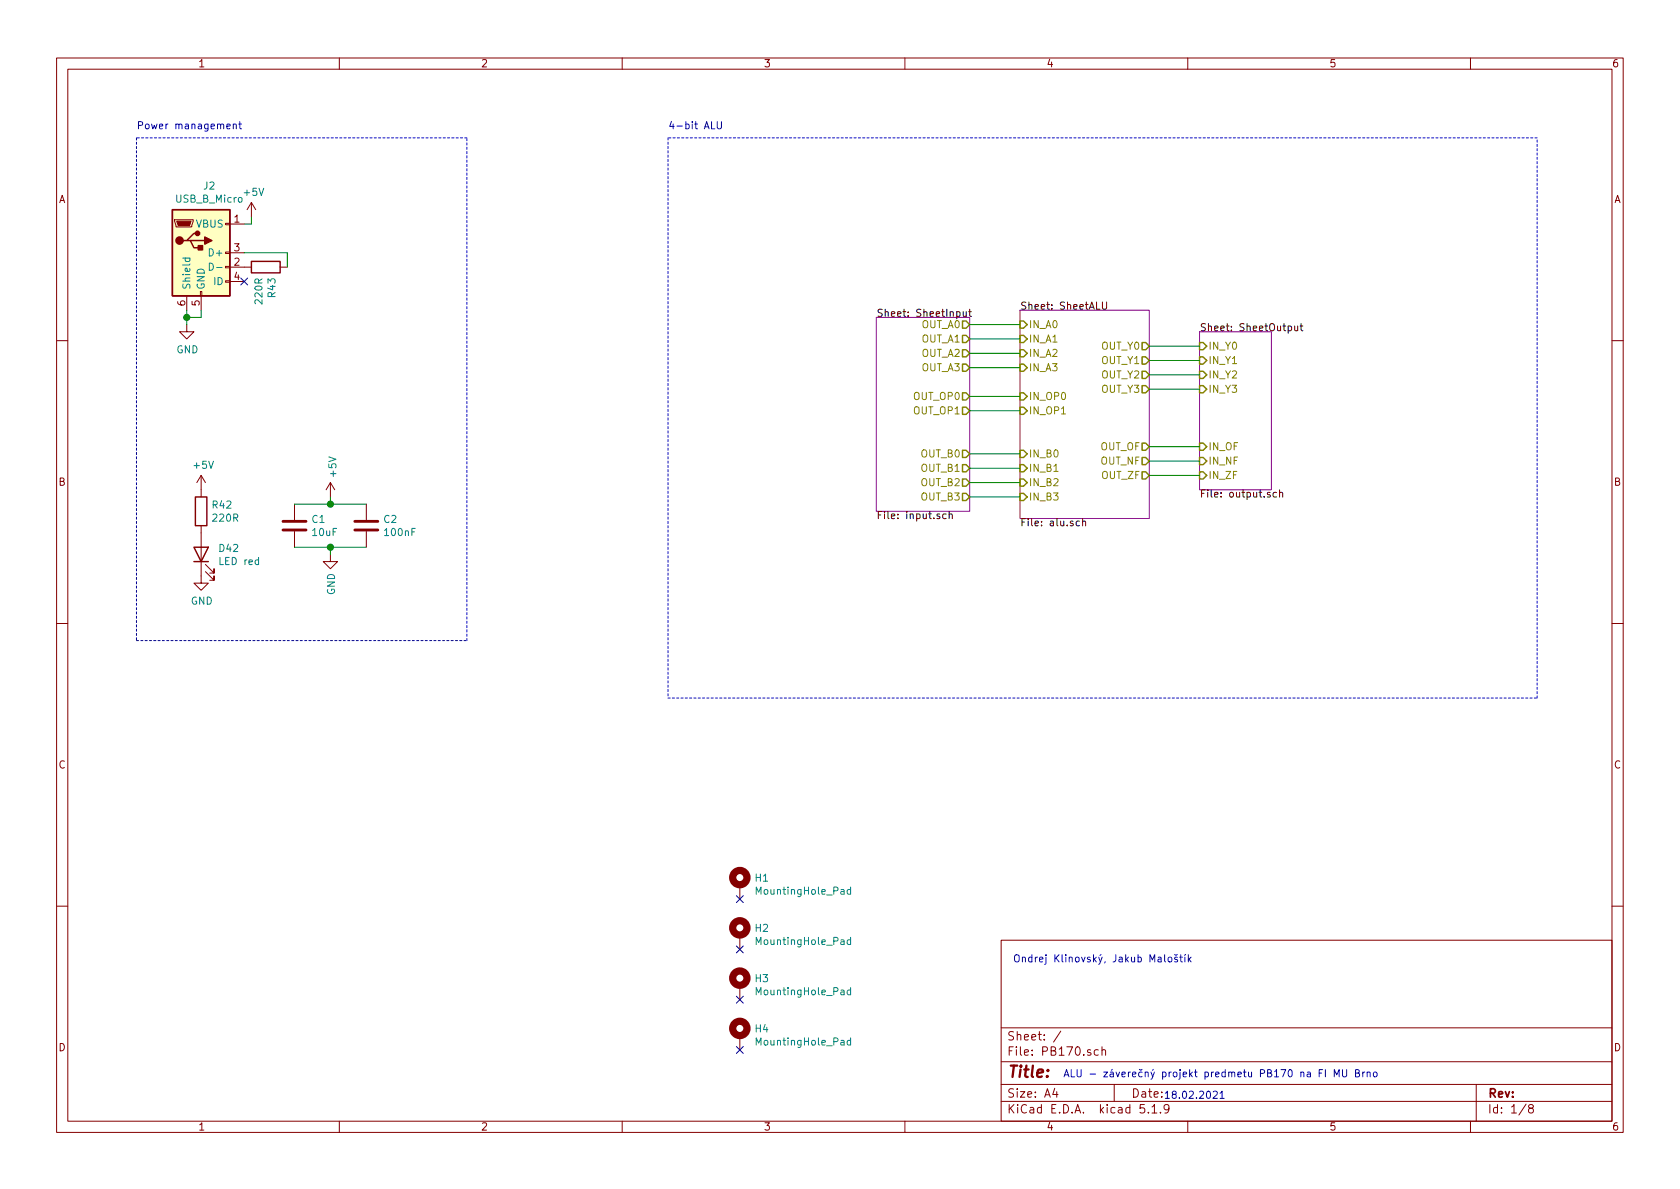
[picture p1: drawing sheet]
<svg xmlns="http://www.w3.org/2000/svg" width="297mm" height="210mm" viewBox="0 0 297 210" stroke-linecap="round" stroke-linejoin="round" font-family="sans-serif">
<g fill="none" stroke="#840000" stroke-width=".18">
<path d="M10 10.3h277v189.9h-277zM12 12.2h273v186.1h-273zM60 10.3v1.9M110 10.3v1.9M160 10.3v1.9M210 10.3v1.9M260 10.3v1.9M30.9 38.9h3.3v.2l-.3 1h-2.8zM39.9 39.5h.7v.2h-.7zM40.6 39.6h2.6M44.4 35.8l-.7 1.3M44.4 35.8v2.5"/>
<path d="M44.4 35.8l.8 1.3M33 57.4v1.3h1.3l-1.3 1.2-1.3-1.2h1.3M33 52.3v2.6M35.4 51.6h.3v.7h-.3zM35.6 52.3v2.6M39.9 49.7h.7v.2h-.7zM39.9 47.1h.7v.3h-.7zM39.9 44.6h.7v.2h-.7zM40.6 47.2h3.8M40.6 44.7h2.6M40.6 49.8h2.6M49.5 47.2h1.3"/>
<path d="M10 60.2h2M285 60.2h2M35.6 93v10.1h1.2l-1.2 1.3-1.3-1.3h1.3M35.6 84.1v3.8M35.6 84.1l-.8 1.2M35.6 84.1l.7 1.2M36.3 99.8l1.5 1.5v-.7v.7h-.7M52.1 89.1v2.8M52.1 94v2.8M58.4 98v1.3h1.3l-1.3 1.3-1.3-1.3h1.3M58.4 85.3l-.7 1.3M58.4 85.3v2.6"/>
<path d="M58.4 85.3l.8 1.3M64.8 89.1v2.8M64.8 94v2.8M10 110.3h2M36.3 101.1l1.5 1.5v-.8v.8h-.7M285 110.3h2M130.8 156.5v2.5M10 160.2h2M130.8 165.3v2.6M130.8 174.2v2.6M177 166.3h108v32h-108zM285 160.2h2"/>
<path d="M60 198.3v1.9M110 198.3v1.9M130.8 183.1v2.6M160 198.3v1.9M177 194.8h108M177 191.8h108M177 187.8h108M177 181.8h108M186.5 192.5l-.4 1h1M186.8 193v1M187.6 182.3l-1.3 2M194.2 185.7l-.4-.1-.3 .3v.6l.3 .1 .4-.1"/>
<path d="M194.8 185.7l.2-.1 .4 .1 .1 .9M194.8 185.1v1.5M197 191.8v3M202.3 195.3h-.7l-.1 .7 .3-.1 .5 .1 .1 .2-.1 .5-.2 .1-.6-.1M203 196.7v.1M203.7 195.8l.4-.5v1.5M203.7 196.8h.8M205.2 196.7v.1M206.7 196l-.1 .2a.48 .48 0 0 1-.7-.1v-.6a.48 .48 0 0 1 .7-.1v.1a1.19 1.19 0 0 1-.2 1.2l-.4 .1M210 198.3v1.9M260 198.3v1.9M261 191.8v6.5"/>
<path d="M269.8 195.2l-1.2 2M270.6 196l-.3-.2v-.2l.3-.3h.2l.3 .3-.1 .2-.6 .2a.48 .48 0 0 0-.1 .7l.3 .1 .4-.1a.48 .48 0 0 0-.2-.7"/>
</g>
<path d="M154.9 56.1h16.5v34.3h-16.5zM180.3 54.9h22.9v36.8h-22.9zM212.1 58.7h12.7v27.9h-12.7z" fill="none" stroke="#840084" stroke-width=".18"/>
<g fill="none" stroke="#000" stroke-width=".18">
<path d="M169.2 55.2l.3-.1 .2 .2-.1 .6h-.4M170.3 55.1l.1 .8 .3 .1 .1-.2M170.8 55.1v.9M171.3 55.1h.5M171.4 54.7v1.1l.4 .2M194.9 53.4v1.1l.2 .2 .4-.1 .2-.1v-1.1M227.8 57.7h.3l.3 .2-.2 .5h-.4M228.9 57.7l.1 .7 .3 .1 .1-.1M229.4 57.7v.8M229.9 57.7h.5M230 57.2v1.1l.4 .2M167.3 90.9h-.4l-.2 .2 .1 .6h.5"/>
<path d="M167.8 91l.2-.1h.3l.1 .8M167.8 90.4v1.3M190.9 92.2l-.4-.1-.2 .3 .1 .5h.5M191.4 92.3l.2-.2 .3 .1v.8M191.4 91.7v1.3M224.6 87.1h-.3l-.2 .1v.2l.5 .1v.4h-.5M225.7 87.1h-.4l-.2 .2 .1 .6h.5M226.2 87.2l.2-.1h.3l.1 .8M226.2 86.6v1.3"/>
</g>
<g fill="none" stroke="#848400" stroke-width=".25">
<path d="M170.2 56.8h.6l.6 .6-.6 .6h-.6zM170.2 59.3h.6l.6 .6-.6 .7h-.6zM180.3 56.8h.7l.6 .6-.6 .6h-.7zM180.3 59.3h.7l.6 .6-.6 .7h-.7zM170.2 61.8h.6l.6 .7-.6 .6h-.6zM170.2 64.4h.6l.6 .6-.6 .7h-.6zM170.2 69.5h.6l.6 .6-.6 .6h-.6zM170.2 72h.6l.6 .6-.6 .7h-.6zM170.2 79.6h.6l.6 .7-.6 .6h-.6zM180.3 79.6h.7l.6 .7-.6 .6h-.7zM180.3 61.8h.7l.6 .7-.6 .6h-.7zM180.3 64.4h.7l.6 .6-.6 .7h-.7z"/>
<path d="M180.3 69.5h.7l.6 .6-.6 .6h-.7zM180.3 72h.7l.6 .6-.6 .7h-.7zM201.9 60.6h.7l.6 .6-.6 .6h-.7zM201.9 63.1h.7l.6 .6-.6 .7h-.7zM201.9 65.7h.7l.6 .6-.6 .6h-.7zM201.9 68.2h.7l.6 .6-.6 .7h-.7zM201.9 78.4h.7l.6 .6-.6 .6h-.7zM212.1 60.6h.6l.7 .6-.7 .6h-.6zM212.1 63.1h.6l.7 .6-.7 .7h-.6zM212.1 65.7h.6l.7 .6-.7 .6h-.6zM212.1 68.2h.6l.7 .6-.7 .7h-.6zM212.1 78.4h.6l.7 .6-.7 .6h-.6z"/>
<path d="M170.2 82.2h.6l.6 .6-.6 .6h-.6zM170.2 84.7h.6l.6 .6-.6 .7h-.6zM170.2 87.2h.6l.6 .7-.6 .6h-.6zM180.3 82.2h.7l.6 .6-.6 .6h-.7zM180.3 84.7h.7l.6 .6-.6 .7h-.7zM180.3 87.2h.7l.6 .7-.6 .6h-.7zM201.9 80.9h.7l.6 .6-.6 .7h-.7zM201.9 83.4h.7l.6 .7-.6 .6h-.7zM212.1 80.9h.6l.7 .6-.7 .7h-.6zM212.1 83.4h.6l.7 .7-.7 .6h-.6z"/>
</g>
<path d="M186.3 83.4h.8" fill="none" stroke="#848400" stroke-width=".18"/>
<path d="M30.5 37.1h10.1v15.2h-10.1zM33 42.5h.7l.6 1.3h1.3M33.7 42.5h2.5M34.9 41.3h-.6l-1.3 1.2h-.6M44.4 46.2h5.1v2.1h-5.1zM34.3 96.8h2.5l-1.2 2.5zM34.3 99.3h2.5M34.5 87.9h2.1v5.1h-2.1z" fill="none" stroke="#840000" stroke-width=".25"/>
<path d="M30.5 37.1h10.1v15.2h-10.1z" fill="#ffffc2" stroke="#ffffc2" stroke-width=".18"/>
<g fill="#840000" stroke="#840000" stroke-width=".25">
<path d="M35.1 43.4h.7v.8h-.7z"/>
<path d="M36.2 41.9l1.3 .6-1.3 .7z"/>
<circle cx="31.7" cy="42.5" r=".63"/>
<circle cx="34.9" cy="41.3" r=".38"/>
</g>
<path d="M31.2 39.1h2.6l-.3 .8h-2z" fill="#840000" stroke="#840000" stroke-width=".18"/>
<path d="M32.3 45.6h1.3M32.8 45.6l-.1 .4 .3 .2 .5-.1v-.5M37 46.5a.64 .64 0 0 1 .7 .7 .64 .64 0 0 1-.7 .6zM38.3 47.3h.9M150.4 157.3h-.4l-.2 .2 .1 .6h.5M150.4 156.9v1.2M150.4 175.1h-.4l-.2 .2 .1 .6h.5M150.4 166.2h-.4l-.2 .2 .1 .6h.5M150.4 165.8v1.2M150.4 174.6v1.3M150.4 184h-.4l-.2 .2 .1 .6h.5M150.4 183.5v1.3" fill="none" stroke="#008484" stroke-width=".18"/>
<g fill="none" stroke="#840000" stroke-width="1.3">
<circle cx="130.8" cy="155.2" r="1.27"/>
<circle cx="130.8" cy="173" r="1.27"/>
<circle cx="130.8" cy="164.1" r="1.27"/>
<circle cx="130.8" cy="181.9" r="1.27"/>
</g>
<path d="M50 93.7h4.1M50 92.2h4.1M62.7 93.7h4.1M62.7 92.2h4.1" fill="none" stroke="#840000" stroke-width=".51"/>
<path d="M24.1 24.4v88.9M82.5 24.4h-58.4M118.1 24.4v99M271.8 24.4h-153.7M24.1 113.3h58.4M82.5 113.3v-88.9M118.1 123.4h153.7M271.8 123.4v-99" fill="none" stroke="#0000c2" stroke-width=".18" stroke-dasharray=".4 .4"/>
<g fill="none" stroke="#008400" stroke-width=".18">
<path d="M44.4 38.3v1.3h-1.2M33 54.9v2.5M35.6 54.9v1.2h-2.6M43.2 44.7h7.6v2.5M171.4 59.9h8.9M171.4 57.4h8.9M171.4 72.6h8.9M171.4 70.1h8.9M171.4 65h8.9M171.4 62.5h8.9M203.2 61.2h8.9M203.2 66.3h8.9"/>
<path d="M203.2 68.8h8.9M203.2 79h8.9M203.2 63.7h8.9M52.1 89.1h12.7M52.1 96.8h12.7M58.4 87.9v1.2M58.4 96.8v1.2M171.4 82.8h8.9M171.4 80.3h8.9M171.4 85.3h8.9M171.4 87.9h8.9M203.2 84.1h8.9"/>
<path d="M203.2 81.5h8.9"/>
</g>
<g fill="none" stroke="#0000c2" stroke-width=".18">
<path d="M40.1 22.3l.6-.1-.1-.2-.3-.1-.2 .2 .1 .6h.4M41.2 22.1l.2-.2 .3 .1 .1 .8M41.2 21.9v.9M42.2 21.9h.5M42.4 21.5v1.1l.3 .2M125.8 21.5v1.3h.6M126.8 21.5v1l.3 .3 .3-.1 .2-.2v-1M204.8 169.3h.5v.8M205.3 169.6h-.4l-.2 .2 .1 .2h.5M205.9 168.8v1.1l.2 .2M206.6 169.4l.2-.1h.3l.1 .2-.1 .5-.3 .1-.2-.1zM207.7 168.8l.2 .2 .3-.2"/>
<path d="M208.2 169.3h-.4l-.1 .1v.2l.5 .1v.3h-.5M208.6 169.3h.5M208.8 168.8v1.1l.3 .2M209.5 169.3v.8M209.6 168.8l-.2 .2M210.1 168.8v1.3M210.2 169.6l.4 .5M210.6 169.3l-.5 .4M214.5 193.1l.5-.1 .2 .1v.2v.2l-.7 .7h.7M215.7 193.3l.4-.3v1.2M215.7 194.2h.8M233.2 189.8h.5"/>
<path d="M233.9 189.1h-.7v1.3M234.3 189.1v1.3M235.9 190.4v-1.3l.4 1 .5-1v1.3M237.4 189.1v1.1l.2 .2h.4l.1-.2v-1.1M239.7 189.8l.5-.1 .1-.2v-.2l-.6-.2v1.3h.5l.1-.1 .1-.3-.3-.2M240.9 189.6v.8M241.3 189.6l-.4 .2M241.7 189.7l.2-.1h.3l.1 .8M241.7 189.6v.8M242.9 189.6h.3l.3 .2-.1 .6h-.3l-.2-.1z"/>
</g>
<g fill="#008400" stroke="#008400" stroke-width=".25">
<circle cx="58.4" cy="89.1" r=".51"/>
<circle cx="33" cy="56.1" r=".51"/>
<circle cx="58.4" cy="96.8" r=".51"/>
</g>
<path d="M42.6 49.2l1.2 1.2M43.8 49.2l-1.2 1.2M130.2 158.4l1.2 1.2M131.4 158.4l-1.2 1.2M130.2 167.3l1.2 1.2M130.2 176.2l1.2 1.2M131.4 167.3l-1.2 1.2M131.4 176.2l-1.2 1.2M130.2 185.1l1.2 1.2M131.4 185.1l-1.2 1.2" fill="none" stroke="#000084" stroke-width=".18"/>
<text font-size="2.8" fill="#840000" x="178" y="190.5">Title:</text>
<g font-size="2.1" fill="#840000">
<text x="178" y="184">Sheet: /</text>
<text x="178" y="186.7">File: PB170.sch</text>
<text x="178" y="196.9">KiCad E.D.A. kicad 5.1.9</text>
<text x="178" y="194.1">Size: A4</text>
<text x="200" y="194.1">Date:</text>
<text x="263" y="194.1">Rev:</text>
<text x="263" y="196.9">Id: 1/8</text>
</g>
<g font-size="1.8" fill="#840000">
<text x="35" y="11.9">1</text>
<text x="85" y="11.9">2</text>
<text x="135" y="11.9">3</text>
<text x="185" y="11.9">4</text>
<text x="235" y="11.9">5</text>
<text x="285" y="11.9">6</text>
<text x="10.4" y="35.9">A</text>
<text x="285.4" y="35.9">A</text>
<text x="41.4" y="39.4">1</text>
<text x="41.4" y="47">2</text>
<text x="41.4" y="44.4">3</text>
<text x="41.4" y="49.5">4</text>
<text x="32.8" y="54.1" transform="rotate(-90 32.8 54.1)">6</text>
<text x="35.3" y="54.1" transform="rotate(-90 35.3 54.1)">5</text>
<text x="10.4" y="85.9">B</text>
<text x="285.4" y="85.9">B</text>
<text x="10.4" y="135.9">C</text>
<text x="285.4" y="135.9">C</text>
<text x="10.4" y="185.9">D</text>
<text x="285.4" y="185.9">D</text>
<text x="35" y="199.9">1</text>
<text x="85" y="199.9">2</text>
<text x="135" y="199.9">3</text>
<text x="185" y="199.9">4</text>
<text x="235" y="199.9">5</text>
<text x="285" y="199.9">6</text>
</g>
<g font-size="1.8" fill="#0000c2">
<text x="24.1" y="22.9">Power management</text>
<text x="118.1" y="22.9">4-bit ALU</text>
<text x="179.1" y="170.2">Ondrej Klinovský, Jakub Malotík</text>
<text x="188" y="190.5">ALU - záverený projekt predmetu PB170 na FI MU Brno</text>
<text x="205.7" y="194.3">18.02.2021</text>
</g>
<g font-size="1.8" fill="#008484">
<text x="31.2" y="35.8">USB_B_Micro</text>
<text x="36" y="33.5">J2</text>
<text x="43.2" y="34.6">+5V</text>
<text x="34.7" y="40.3">VBUS</text>
<text x="37.3" y="45.3">D+</text>
<text x="33.7" y="51.3" transform="rotate(-90 33.7 51.3)">Shield</text>
<text x="36.2" y="51.3" transform="rotate(-90 36.2 51.3)">GND</text>
<text x="37.8" y="50.4">ID</text>
<text x="46.4" y="53.6" transform="rotate(-90 46.4 53.6)">220R</text>
<text x="48.7" y="52.5" transform="rotate(-90 48.7 52.5)">R43</text>
<text x="31.2" y="62.5">GND</text>
<text x="34.3" y="82.9">+5V</text>
<text x="37.6" y="89.9">R42</text>
<text x="59.5" y="84.2" transform="rotate(-90 59.5 84.2)">+5V</text>
<text x="37.7" y="92.2">220R</text>
<text x="55.2" y="92.5">C1</text>
<text x="55.3" y="94.8">10uF</text>
<text x="67.9" y="92.5">C2</text>
<text x="68.1" y="94.8">100nF</text>
<text x="38.8" y="97.6">D42</text>
<text x="38.9" y="99.9">LED red</text>
<text x="33.7" y="106.9">GND</text>
<text x="59.2" y="105.3" transform="rotate(-90 59.2 105.3)">GND</text>
<text x="133.6" y="155.9">H1</text>
<text x="134.1" y="158.2">MountingHole_Pad</text>
<text x="133.6" y="164.8">H2</text>
<text x="134.1" y="167.1">MountingHole_Pad</text>
<text x="133.6" y="173.7">H3</text>
<text x="134.1" y="176">MountingHole_Pad</text>
<text x="133.6" y="182.6">H4</text>
<text x="134.1" y="184.9">MountingHole_Pad</text>
</g>
<g font-size="1.8">
<text x="154.9" y="56">Sheet: SheetInput</text>
<text x="180.3" y="54.8">Sheet: SheetALU</text>
<text x="212.1" y="58.6">Sheet: SheetOutput</text>
<text x="212.1" y="88">File: output.sch</text>
<text x="154.9" y="91.8">File: input.sch</text>
<text x="180.3" y="93.1">File: alu.sch</text>
</g>
<g font-size="1.8" fill="#848400">
<text x="162.9" y="58">OUT_A0</text>
<text x="181.9" y="58">IN_A0</text>
<text x="162.9" y="60.6">OUT_A1</text>
<text x="162.9" y="63.1">OUT_A2</text>
<text x="162.9" y="65.7">OUT_A3</text>
<text x="181.9" y="60.6">IN_A1</text>
<text x="181.9" y="63.1">IN_A2</text>
<text x="181.9" y="65.7">IN_A3</text>
<text x="194.8" y="61.8">OUT_Y0</text>
<text x="194.8" y="64.4">OUT_Y1</text>
<text x="213.6" y="61.8">IN_Y0</text>
<text x="213.6" y="64.4">IN_Y1</text>
<text x="161.7" y="70.7">OUT_OP0</text>
<text x="181.9" y="70.7">IN_OP0</text>
<text x="194.8" y="66.9">OUT_Y2</text>
<text x="194.8" y="69.5">OUT_Y3</text>
<text x="213.6" y="66.9">IN_Y2</text>
<text x="213.6" y="69.5">IN_Y3</text>
<text x="161.7" y="73.3">OUT_OP1</text>
<text x="181.9" y="73.3">IN_OP1</text>
<text x="162.9" y="80.9">OUT_B0</text>
<text x="162.9" y="83.4">OUT_B1</text>
<text x="181.9" y="80.9">IN_B0</text>
<text x="181.9" y="83.4">IN_B1</text>
<text x="194.5" y="79.6">OUT_OF</text>
<text x="194.6" y="82.2">OUT_NF</text>
<text x="213.6" y="79.6">IN_OF</text>
<text x="213.6" y="82.2">IN_NF</text>
<text x="162.9" y="86">OUT_B2</text>
<text x="162.9" y="88.5">OUT_B3</text>
<text x="181.9" y="86">IN_B2</text>
<text x="181.9" y="88.5">IN_B3</text>
<text x="194.8" y="84.7">OUT_ZF</text>
<text x="213.6" y="84.7">IN_ZF</text>
</g>
</svg>
